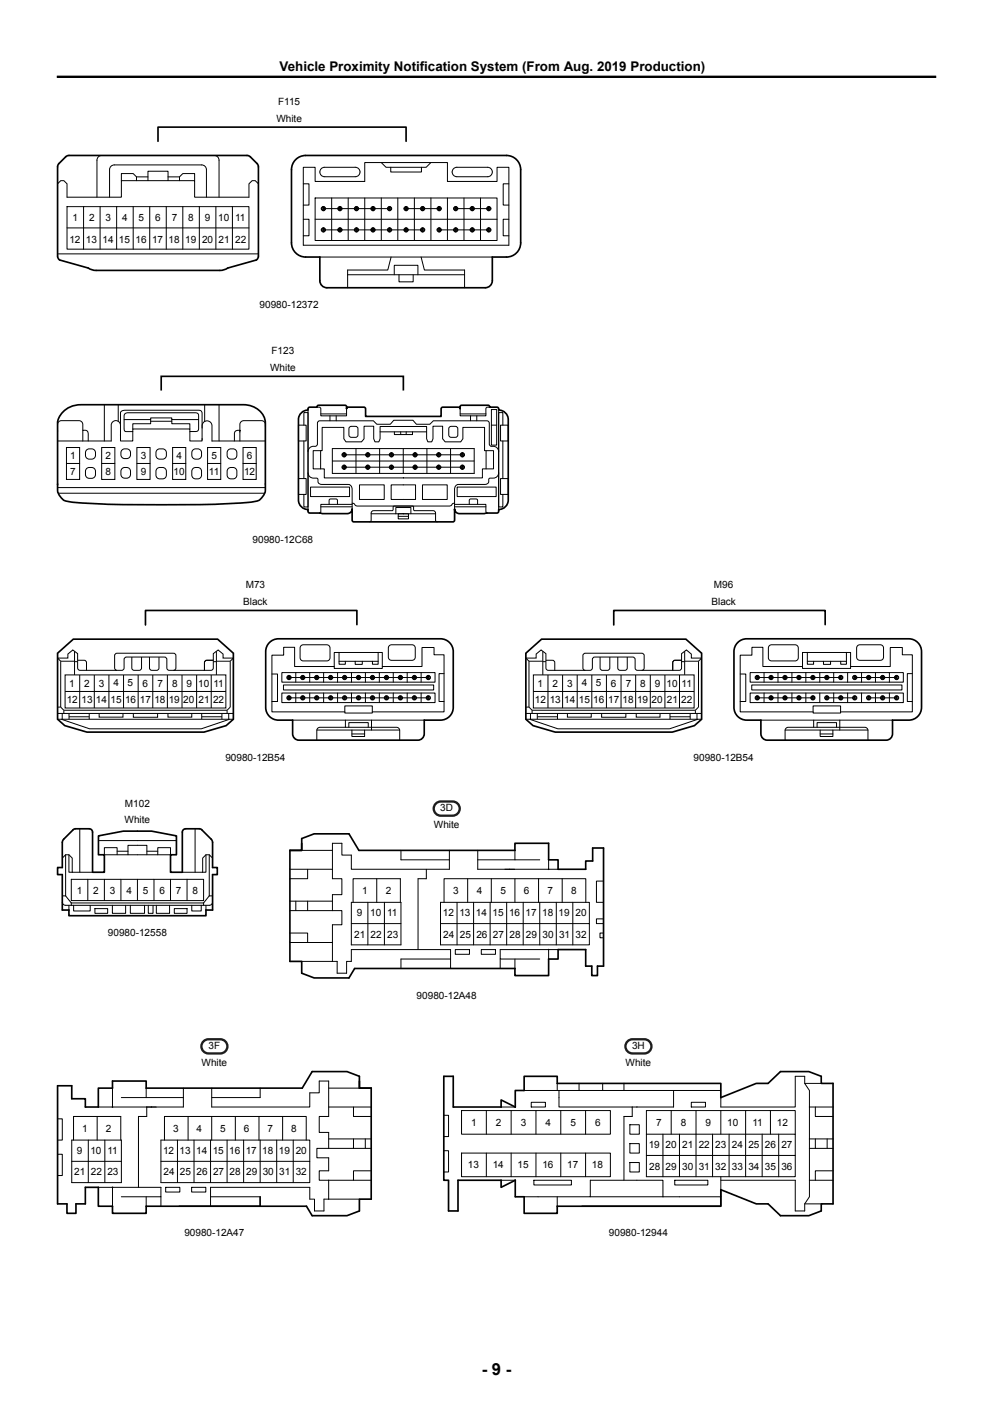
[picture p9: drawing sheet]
<svg xmlns="http://www.w3.org/2000/svg" width="210mm" height="297mm" viewBox="0 0 210 297" stroke-linecap="round" stroke-linejoin="round" font-family="sans-serif">
<g fill="none" stroke="#000" stroke-width=".21">
<path d="M12.2 38.9l.6-.7h.7l.7 .7v2.8h11.5v-3.5h15.5v3.5h11.5v-2.8l.6-.7h.7l.6 .7M21.5 32.9a1 1 0 0 0-1 1v7.8M28.9 38.2v-.8l-.7-.7h-2.5v1.5M28.9 37.4h2.4M31.3 38.2v-2h4.2v2M35.5 37.4h2.5M38 38.2v-.8l.7-.7h2.5v1.5M45.3 32.9a1 1 0 0 1 1 1v7.8M64.1 35.4h2.5v3h10.5v-4h17.5v4h10.5v-3h2.5v16.5h-43.5zM64.1 38.9h1.2v4.5h-1.2M67.9 35.7l.7-.3h6.5a1 1 0 0 1 1 1 1 1 0 0 1-1 1h-6.5a1 1 0 0 1-.9-.6 1 1 0 0 1 .2-1.1zM80.6 34.4l1 1h8.5l1-1"/>
<path d="M82.6 35.4v1h6.5v-1M95.9 35.7l.7-.3h6.5a1 1 0 0 1 1 1 1 1 0 0 1-1 1h-6.5a1 1 0 0 1-.9-.6 1 1 0 0 1 .2-1.1zM107.6 38.9h-1.2v4.5h1.2M12.2 53.7h42.4M14.2 43.7h38.5v9h-38.5zM14.2 48.2h38.5M17.7 43.7v9M21.2 43.7v9M23.2 41.7v-5.8a1 1 0 0 1 1-1h18.5a1 1 0 0 1 1 1v5.8M24.7 43.7v9M28.2 43.7v9M31.7 43.7v9"/>
<path d="M35.2 43.7v9M38.7 43.7v9M42.2 43.7v9M45.7 43.7v9M49.2 43.7v9M64.1 46.4h1.2v3.5h-1.2M66.6 41.9h38.5v9h-38.5zM66.6 46.4h38.5M67.6 54.4h36.5M68.3 44.4v-.6h.2v.6M68.3 48.9v-.6h.2v.6M68.4 44.1h14"/>
<path d="M68.4 48.6h21M70.1 41.9v9M71.8 44.4v-.6h.2v.6M71.8 48.9v-.6h.2v.6M73.5 58.1h24.7M73.6 41.9v9M75.3 44.4v-.6h.2v.6M75.3 48.9v-.6h.2v.6M77.1 41.9v9M78.8 44.4v-.6h.2v.6M78.8 48.9v-.6h.2v.6M80.6 41.9v9"/>
<path d="M82.3 44.4v-.6h.2v.6M82.3 48.9v-.6h.2v.6M82.7 54.4l-.7 2.7h-8.5v3.8M83.4 58.1v-2h5v2M84.1 41.9v9M84.4 58.1v1.5h3v-1.5M85.8 44.4v-.6h.2v.6M85.8 48.9v-.6h.2v.6M85.9 44.1h7M87.6 41.9v9M89.1 54.4l.7 2.7h8.4v3.8M89.3 44.4v-.6h.2v.6"/>
<path d="M89.3 48.9v-.6h.2v.6M91.1 41.9v9M92.8 44.4v-.6h.2v.6M92.8 48.9v-.6h.2v.6M92.9 48.6h10.5M94.6 41.9v9M96.3 44.4v-.6h.2v.6M96.3 48.9v-.6h.2v.6M96.4 44.1h7M98.1 41.9v9M99.8 44.4v-.6h.2v.6M99.8 48.9v-.6h.2v.6"/>
<path d="M100.3 48.6a.45 .45 0 0 1-.6 .4 .45 .45 0 0 1-.2-.7 .45 .45 0 0 1 .8 .1v.2M100.3 44.1a.45 .45 0 0 0-.6-.4 .45 .45 0 0 0-.2 .7 .45 .45 0 0 0 .8 0v-.3M101.6 41.9v9M103.3 44.4v-.6h.2v.6M103.3 48.9v-.6h.2v.6M107.6 46.4h-1.2v3.5h1.2M12.2 89.8a.8 .8 0 0 1 .8-.8h3.7a.8 .8 0 0 1 .8 .8v1.2M12.2 91.1v.2M14.1 94.7h2.7v6.7h-2.7zM14.1 98h2.7M17.5 93.3v-2.3h.1a.78 .78 0 0 1 1.1 .9v1.4M18.3 99.1a1.17 1.17 0 0 1 1.9 .6v.7a1.09 1.09 0 0 1-1.1 .8 1.09 1.09 0 0 1-1-.8v-.7z"/>
<path d="M21.5 94.7h2.8v6.7h-2.8zM21.5 98h2.8M22.1 85.6v7.7M25 85.6v3.5M25.5 92.1v-2.1a.98 .98 0 0 0-1-1 .98 .98 0 0 0-1 1v3.3h-11.3M25.5 89.8v-1.5a1.23 1.23 0 0 1 .2-1.3l.8-.2h15.1a.88 .88 0 0 1 1 .2 .88 .88 0 0 1 .1 .9v2.7M25.8 99.1a1.11 1.11 0 0 1 1.8 .6v.7a1.04 1.04 0 0 1-1 .8 1.04 1.04 0 0 1-1-.8v-.7zM26.2 88.8h5.7v-.4h4.4v.4h5.7M26.5 87.5l.6-.2h14.2a.59 .59 0 0 1 .7 .6v3.1a2.12 2.12 0 0 1-1.8 .3v-.6h-12.1v.6h-1a.64 .64 0 0 1-.8-.3l-.1-3zM28.1 91.3v2h-2.6v-1.4M29 94.7h2.7v6.7h-2.7zM29 98h2.7"/>
<path d="M31.9 88.8v.8h-3.8v1.1M31.9 89.1h4.4M33.2 99.1a1.23 1.23 0 0 1 2 .6v.8a1.14 1.14 0 0 1-1.1 .8 1.14 1.14 0 0 1-1.1-.8v-.8zM36.3 88.8v.8h3.9v1.1M36.5 94.7h2.8v6.7h-2.8zM36.5 98h2.8M40.2 91.3v2h2.5v-.5M40.8 99.1a1.13 1.13 0 0 1 1.8 .6v.8a1.05 1.05 0 0 1-1 .8 1.05 1.05 0 0 1-1-.8v-.8zM40.8 95.2a1.12 1.12 0 0 1 1.6 .1 1.12 1.12 0 0 1-.2 1.6 1.12 1.12 0 0 1-1.6-.3 1.64 1.64 0 0 1 .2-1.4zM42.7 93v-2.9a1.05 1.05 0 0 1 1.1-1.1 1.05 1.05 0 0 1 1 1.1v3.2M43.3 85.6v3.6M43.9 94.7h2.8v6.7h-2.8z"/>
<path d="M43.9 98h2.8M44.8 93.3h11.3M46.3 85.6v7.7M48.3 99.1a1.13 1.13 0 0 1 1.8 .6v.8a1.05 1.05 0 0 1-1 .8 1.05 1.05 0 0 1-1.1-.8v-.8zM48.3 95.2a1.12 1.12 0 0 1 1.6 .1 1.12 1.12 0 0 1-.2 1.6 1.12 1.12 0 0 1-1.6-.3 1.64 1.64 0 0 1 .2-1.4zM49.6 93.3v-1.1a.9 .9 0 0 1 .2-1 .9 .9 0 0 1 1-.2l-.1 2.3M51.4 94.7h2.8v6.7h-2.8zM51.4 98h2.8M56.1 90.1a.89 .89 0 0 0-.8-1.1h-3.8a.8 .8 0 0 0-.8 .8v1.6M63.1 89.9h1.6v3.4h-1.6zM64.3 89.9v-2.6h.8v19.9h-.8v-2.6M64.3 93.3v7.9"/>
<path d="M65.1 95.5a1.2 1.2 0 0 1 1.6-1.1l.4-.2v-.3v-4.4l.1-.2 .4-.3h11.4l.7 .7h2.8l.8-.8h4l.8 .8h2.8l.7-.7h11.4l.4 .3 .1 .2v4.4a.6 .6 0 0 0 .8 .5 1.14 1.14 0 0 1 1.2 1.1M65.1 86.5v21.7M67 86.1l.8 .2v1.7h5.5v-1.5M67.8 95.3v3.9M67.8 87.6h5.5M68.1 90.4h4.6v2.4l.5 .7h3.3l.5-.7v-2.6h2v2.6l.3 .7h.8l.3-.7v-2.6h9.8v2.6l.3 .7h.8l.3-.7v-2.6h2v2.6l.5 .7h3.3l.5-.7v-2.4h4.6v4.9h1.9v3.9h-2.4v1.9h-33.4v-1.9h-2.4v-3.9h1.9zM69.8 88v1M70.3 94.9h30v5.2h-30zM70.3 97.5h30M71.1 88v1M72.7 96.5v-.6h.2v.6M72.7 99.1v-.6h.2v.6"/>
<path d="M72.8 96.2h25M72.8 98.8h25M73.9 90.4l.4-.2h.9l.4 .2 .1 1.6-.2 .4-1.2 .1-.4-.2zM75.3 94.9v5.2M77.7 96.5v-.6h.2v.6M77.7 99.1v-.6h.2v.6M80.3 94.9v5.2M80.4 91.4h9.8M82.7 96.5v-.6h.2v.6M82.7 99.1v-.6h.2v.6M83.4 91.4v.5h3.8v-.5M84.7 91.4v.5"/>
<path d="M85.3 94.9v5.2M85.9 91.4v.5M87.7 96.5v-.6h.2v.6M87.7 99.1v-.6h.2v.6M90.3 94.9v5.2M92.7 96.5v-.6h.2v.6M92.7 99.1v-.6h.2v.6M95 90.4l.4-.2h.9l.4 .2 .1 1.6-.2 .4-1.2 .1-.4-.2zM95.3 94.9v5.2M97.3 87.6h5.5M97.7 96.5v-.6h.2v.6M97.7 99.1v-.6h.2v.6"/>
<path d="M99.5 88v1M100.8 88v1M102.8 95.3v3.9M103.6 86.1l-.8 .2v1.7h-5.5v-1.5M103.9 89.9h1.1M103.9 86.6h1.1v7.6h-1.1zM105.5 86.5v21.3M105.9 89.9h1.6v3.4h-1.6zM106.3 89.9v-2.6h-.8v19.9h.8v-2.6M106.3 93.3v7.9M12.2 103.1h43.9M12.4 104.3h43.6"/>
<path d="M63.1 101.2h1.6v3.4h-1.6zM65.1 100a1.32 1.32 0 0 0 1.8 1.1l.3 .2v.6a.76 .76 0 0 0 .9 .6h5.6a.94 .94 0 0 1 .8 1v4.2M65.7 103h8.2v2h-8.2zM67.8 107.2h6.7M69.6 106.7v-.8l.3-.3h1.3l.2 .3v.8M74.5 106.5l.4 .1 .3 .4 .5 .1h9.6h9.6l.5-.1 .3-.4 .4-.1M74.5 106.7h-6.7v1.5l-.1 .3M76 102.6h5.3v3.1h-5.3zM78.1 110.4l.4-.4v-1.5l.2-.4 4.2-.1 .2-.2v-.5l.2-.2h4l.2 .2v.5l.2 .2 4.2 .1 .2 .4v1.5l.4 .4M78.5 108.7h13.6M82.7 102.6h5.2v3.1h-5.2zM83.7 108.7v-1.3h3.2v1.3"/>
<path d="M84.2 109.2h2.2M84.2 108.7h2.2v1.1h-2.2zM89.3 102.6h5.3v3.1h-5.3zM96.1 106.7h6.7v1.5l.3 .3M96.1 107.2h6.7M96.7 103h8.2v2h-8.2zM99.2 106.7v-.8l.3-.3h1.4l.1 .3v.8M105.5 100a1.32 1.32 0 0 1-1.8 1.1l-.3 .2v.6a.76 .76 0 0 1-.9 .6h-5.6a.94 .94 0 0 0-.8 1v6.5M105.9 101.2h1.6v3.4h-1.6zM12.8 139.9l-.6-.7h2.2v-.8l1-.9 1 .8v3l.3 .4 .2 .1 9.1-.1 .2-.4 .1-2.1 .4-.2 8.3 .1 .3 .4 .1 2.1 .4 .2h8.8l.4-.2 .1-.3v-3l1-.8 1.1 .9v.8h2.2l-.7 .7M12.8 139.9h3M12.8 139.9v9.7"/>
<path d="M15.8 137.8v5M15.8 140h.6M16.4 139.7h1.4l.4 .2 .1 2M27.9 139v2.3l.2 .4 .3 .1h1l.5-.2v-2.6M31.6 139v2.3l.3 .4 .2 .1h1l.5-.2v-2.6M45.1 139.7h-1.4l-.4 .2-.1 2M45.1 140h.7M45.1 139.7h-1.4l-.4 .2-.1 1.9M45.8 139.9h2.9M45.8 137.8v5M48.7 139.9v9.7l-.7 .6M63.7 136.6l.4-.2h5a.67 .67 0 0 1 .7 .7v2a.67 .67 0 0 1-.7 .7h-5a.67 .67 0 0 1-.6-.7v-2z"/>
<path d="M70.7 138h10.2v3.4h-10.2zM71.7 138v2.5h1.3v-.6M71.7 139.9h8.3M75.1 139.9v.6h1.5v-.6M80 138v2.5h-1.2v-.6M82.3 136.6l.5-.2h4.3a.67 .67 0 0 1 .7 .7v1.9a.68 .68 0 0 1-.7 .7h-4.3a.67 .67 0 0 1-.7-.7v-1.9zM111.9 139.9l-.7-.7h2.2v-.8l1-.9 1.1 .8v3l.2 .4 .3 .1 9-.1 .3-.4v-2.1l.5-.2 8.3 .1 .2 .4 .1 2.1 .4 .2h8.8l.5-.2v-.3v-3l1.1-.8 1 .9v.8h2.2l-.7 .7M111.9 139.9h2.9M111.9 139.9v9.7M114.8 140h.7M114.8 137.8v5M115.5 139.7h1.3l.5 .2v2"/>
<path d="M126.9 139v2.3l.3 .4 .2 .1h1.1l.4-.2 .1-2.6M130.6 139v2.3l.3 .4 .2 .1h1.1l.4-.2 .1-2.6M144.1 139.7h-1.3l-.5 .2v2M144.1 140h.7M144.2 139.7h-1.4l-.5 .2v1.9M144.8 139.9h2.9M144.8 137.8v5M147.7 139.9v9.7l-.6 .6M162.7 136.6l.5-.2h4.9a.67 .67 0 0 1 .7 .7v2a.67 .67 0 0 1-.7 .7h-4.9a.67 .67 0 0 1-.7-.7v-2zM169.7 138h10.2v3.4h-10.2zM170.7 138v2.5h1.4v-.6M170.7 139.9h8.3"/>
<path d="M174.2 139.9v.6h1.4v-.6M179 138v2.5h-1.2v-.6M181.4 136.6l.4-.2h4.4a.67 .67 0 0 1 .7 .7v1.9a.68 .68 0 0 1-.7 .7h-4.4a.67 .67 0 0 1-.6-.7v-1.9zM12.2 150.9h37.2M12.2 152.1h37.2M12.2 149.6h.6M12.8 149.6l.7 .6M13 152.1l5.9 2.1h23.7l6-2.1M13.2 150.9v1.2M13.5 150.2h34.5M13.5 150.2v.7M13.8 142.8h34v7h-34z"/>
<path d="M13.8 146.3h34M14.6 150.9v1.2M14.6 151.6h4.3M16.9 142.8v7M18.9 150.9v1.2M19.9 142.8v7M21 150.9v.8h5v-.8M23 142.8v7M24.7 141.8l-.2-.1-.3-.4v-2.6l.1-.3 .4-.2 12.3 .1 .2 .4v2.6l-.1 .3-.4 .2M26.1 142.8v7M28.2 150.9v.8h5.1v-.8M29.2 142.8v7"/>
<path d="M32.3 142.8v7M35.4 142.8v7M35.5 150.9v.8h5.1v-.8M38.5 142.8v7M41.6 142.8v7M42.7 151.6h4.2M42.7 150.9v1.2M44.7 142.8v7M46.9 150.9v1.2M48 150.2v.7M48.4 150.9v1.2M57.5 142.6h1.2v5.8h-1.2"/>
<path d="M59.6 142.3h32.4v2h-32.4zM59.6 146.6h32.4v2h-32.4zM59.9 144.9h31.8v1.1h-31.8zM61 143.6v-.6h.2v.6M61 147.9v-.6h.2v.6M61.1 143.3h29.5M61.1 147.6h29.5M61.9 152.3h27.8M62.6 142.3v2M62.6 146.6v2M63.9 143.6v-.6h.2v.6M63.9 147.9v-.6h.2v.6"/>
<path d="M65.5 142.3v2M65.5 146.6v2M66.9 143.6v-.6h.2v.6M66.9 147.9v-.6h.2v.6M67 156.6v-2.1a.68 .68 0 0 1 .7-.6h16.2a.68 .68 0 0 1 .6 .6v2.1M67 154.4h17.5M68.4 142.3v2M68.4 146.6v2M69.8 143.6v-.6h.2v.6M69.8 147.9v-.6h.2v.6M70.7 141h-8.4v-4.1h-2.3v1.7h-2.5v12h15.4M71.4 142.3v2"/>
<path d="M71.4 146.6v2M72.8 143.6v-.6h.2v.6M72.8 147.9v-.6h.2v.6M72.9 149.3h5.8v1.5h-5.8zM73 152.3v1.5M73.8 153.8v-.9h4.1v.9M74.3 142.3v2M74.3 146.6v2M74.4 154.4v1.4h2.7v-1.4M74.4 155.3h2.7M75.7 143.6v-.6h.2v.6M75.7 147.9v-.6h.2v.6"/>
<path d="M77.3 142.3v2M77.3 146.6v2M78.6 152.3v2.1M78.7 143.6v-.6h.2v.6M78.7 147.9v-.6h.2v.6M80.2 142.3v2M80.2 146.6v2M80.9 141h8.3v-4h2.6v1.5h2.1v12.1h-15.2M81.6 143.6v-.6h.2v.6M81.6 147.9v-.6h.2v.6M83.2 142.3v2M83.2 146.6v2"/>
<path d="M84.6 143.6v-.6h.2v.6M84.6 147.9v-.6h.2v.6M86.1 142.3v2M86.1 146.6v2M87.5 143.6v-.6h.2v.6M87.5 147.9v-.6h.2v.6M89.1 142.3v2M89.1 146.6v2M90.5 143.6v-.6h.2v.6M90.5 147.9v-.6h.2v.6M93.9 142.5h-1.1v5.9h1.1M111.2 150.9h37.2"/>
<path d="M111.2 152.1h37.2M111.2 149.6h.7M111.9 149.6l.6 .6M112 152.1l6 2.1h23.6l6-2.1M112.2 150.9v1.2M112.5 150.2h34.6M112.5 150.2v.7M112.8 142.8h34v7h-34zM112.8 146.3h34M113.6 151.6h4.3M113.6 150.9v1.2M115.9 142.8v7"/>
<path d="M117.9 150.9v1.2M119 142.8v7M120 150.9v.8h5v-.8M122.1 142.8v7M123.8 141.8l-.3-.1-.2-.4v-2.6v-.3l.5-.2 12.2 .1 .2 .4v2.6v.3l-.5 .2M125.2 142.8v7M127.2 150.9v.8h5.2v-.8M128.2 142.8v7M131.3 142.8v7M134.4 142.8v7M134.6 150.9v.8h5v-.8M137.5 142.8v7"/>
<path d="M140.6 142.8v7M141.7 151.6h4.3M141.7 150.9v1.2M143.7 142.8v7M146 150.9v1.2M147.1 150.2v.7M147.4 150.9v1.2M156.5 142.6h1.2v5.8h-1.2M158.6 142.3h32.4v2h-32.4zM158.6 146.6h32.4v2h-32.4zM159 144.9h31.7v1.1h-31.7zM160 143.6v-.6h.3v.6"/>
<path d="M160 147.9v-.6h.3v.6M160.1 143.3h17.7M160.1 147.6h11.8M160.9 152.3h27.9M161.6 142.3v2M161.6 146.6v2M162.9 143.6v-.6h.3v.6M162.9 147.9v-.6h.3v.6M164.5 142.3v2M164.5 146.6v2M165.9 143.6v-.6h.2v.6M165.9 147.9v-.6h.2v.6"/>
<path d="M166 156.6v-2.1a.68 .68 0 0 1 .7-.6h16.2a.68 .68 0 0 1 .7 .6v2.1M166 154.4h17.6M167.5 142.3v2M167.5 146.6v2M168.8 143.6v-.6h.3v.6M168.8 147.9v-.6h.3v.6M169.7 141h-8.4v-4.1h-2.3v1.7h-2.5v12h15.5M170.4 142.3v2M170.4 146.6v2M171.8 143.6v-.6h.2v.6M171.8 147.9v-.6h.2v.6M172 149.3h5.8v1.5h-5.8z"/>
<path d="M172.1 152.3v1.5M172.8 153.8v-.9h4.1v.9M173.4 142.3v2M173.4 146.6v2M173.5 154.4v1.4h2.6v-1.4M173.5 155.3h2.6M174.7 143.6v-.6h.3v.6M174.7 147.9v-.6h.3v.6M174.9 147.6h5.9M176.3 142.3v2M176.3 146.6v2M177.6 152.3v2.1"/>
<path d="M177.7 143.6v-.6h.2v.6M177.7 147.9v-.6h.2v.6M179.3 142.3v2M179.3 146.6v2M179.9 141h8.4v-4h2.5v1.5h2.1v12.1h-15.1M180.6 143.6v-.6h.3v.6M180.6 147.9v-.6h.3v.6M180.8 143.3h8.8M182.2 142.3v2M182.2 146.6v2M183.6 143.6v-.6h.2v.6M183.6 147.9v-.6h.2v.6"/>
<path d="M183.7 147.6h5.9M185.1 142.3v2M185.1 146.6v2M186.5 143.6v-.6h.3v.6M186.5 147.9v-.6h.3v.6M188.1 142.3v2M188.1 146.6v2M189.5 143.6v-.6h.2v.6M189.5 147.9v-.6h.2v.6M192.9 142.5h-1v5.9h1M16.9 175.3v9.2M20.8 177.8h16.5"/>
<path d="M41.3 175.3v9.2M63.8 179.9h6.5M84.8 179.9v2h10.2M95 179.9v4h-20.7v-3h-2v-2.5h-2v7.5h2v3.4h-2v3.3M101 179.9v4h17M108.9 179.9v2M13.2 190.8a.7 .7 0 0 0 .7 .7h30.4a.7 .7 0 0 0 .7-.7M13.2 181.5l.7-.7h.7l.7 .7v3M13.2 189.5h.7M13.9 180.8v8.7M13.9 189.5l1.2 1.5M14.6 180.8v3.7h.7"/>
<path d="M14.6 191.5v1M15.1 186h28v4.5h-28zM15.1 191h28M15.1 191v.5M15.3 184.5h4.3M15.6 191.5v1.2h3.5v-1.2M18.6 186v4.5M20.1 192.2h2.7v1h-2.7zM22.1 186v4.5M23.8 191.5v1.7h2.8v-1.7M24.8 180.8v-1.5h-2.7v1.5h14v-1.5h-2.7v1.5M24.8 180.1h2.3"/>
<path d="M25.6 186v4.5M27.1 180.8v-2h4v2M27.6 191.5v1.7h3v-1.7M29.1 186v4.5M31.1 180.1h2.3M31.4 191.5v1.7h1v-1.7M32.6 186v4.5M33.1 191.5v1.7h2.8v-1.7M36.1 186v4.5M36.9 192.2h2.7v1h-2.7zM38.6 184.5h4.3M39.6 186v4.5"/>
<path d="M40.6 191.5v1.2h2v-1.2M43.1 191v.5M43.6 180.8v3.7h-.7M43.6 191.5v1M44.3 189.5h.7M44.3 180.8v8.7M44.3 189.5l-1.2 1.5M45 181.5l-.7-.7h-.7l-.7 .7v3M61.3 197.4h3.8v2M61.3 183.9h9M61.3 199.4h9M61.3 190.6h9"/>
<path d="M61.3 192.6h9M62.6 190.6v2M65.1 183.9v2h-3.8M65.1 190.6v2M70.3 192.6h2v3h-2v7.8M74.3 190.9h10.5v9h-10.5zM74.3 195.4h10.5M74.7 190.9v-5h10v5M77.8 190.9v9M79.7 185.9v5M81.3 190.9v9M90.2 183.9v2h-1.8v15"/>
<path d="M93.2 195.4h31.4v4.5h-31.4v-9h31.4v4.5M93.9 190.9v-5h30v5M96.7 190.9v9M98.9 185.9v5M100.2 190.9v9M101 181.9h13.1M103.7 190.9v9M103.9 185.9v5M107.1 190.9v9M107.8 183.9h.1M108.9 185.9v5M110.6 190.9v9"/>
<path d="M113.9 185.9v5M114.1 190.9v9M116 181.9v2M117.6 190.9v9M118.9 185.9v5M121.1 190.9v9M127.6 186.4h-1.5v4.5h1.5M127.6 194.4h-1.5v1h1.5M127.6 197.4h-.7v1h.7M63.8 203.4h7.5v2.5h2v-2.5h1v-2.5h21v4M95.3 202.9h-10.5v2M96.3 200.9h3v1h-3z"/>
<path d="M101.8 200.9h3v1h-3zM105.8 202.9v2M108.9 202.9v2M116 200.9v2M118 200.9h-12.2v2h8.3M12.2 236.7h1v4.5h-1M20.5 236.2v5M23.8 230.2v4M25.7 232.2h13.1M30.9 230.2v2M31 234.2v2h-1.7v15M32 234.2h.1"/>
<path d="M38.8 230.2v4h-18M39.8 236.2v5M44.8 230.2v4h20.7v-3h2v-2.5h2v7.5h-2v3.3h2v3.4M44.8 236.2v5M49.8 236.2v5M54.8 236.2v5M55 230.2v2h-10.2M59.8 236.2v5M69.5 234.2h9M69.5 230.2h6.5M74.8 234.2v2h3.7M93.9 235.9h1v4.5h-1"/>
<path d="M97.6 234.9h31.5v5h-31.5zM102.9 234.9v5M106 234.2h3M108.1 234.9v5M110.8 230.7h11.7M112.3 233.2h3v1h-3zM113.3 234.9v5M117.8 229.2v1.5M118.2 230.7v3.5h15.5M118.6 234.9v5M122.5 230.7h19.9v3.5h-8.7M122.5 229.2v1.5"/>
<path d="M123.8 234.9v5M127.5 229.2v1.5M132 229.2v1.5M133.2 237.9h2v2h-2zM133.7 234.2v2h-1.7v13.5M134.7 234.2h.1M136.7 239.9h31.5v4.5M136.7 239.9v9h31.5v-4.5h-31.5M136.7 239.9v-5h31.5v5M140.2 239.9v9M141.9 234.9v5M142.4 230.7h10"/>
<path d="M143.7 239.9v9M146.2 233.2h3v1h-3zM147.2 234.9v14M150.7 239.9v9M152.4 232.2v2h15.8v-6.5h2v1.5l1 1.5v3.5M152.4 234.9v5M154.2 239.9v9M157.7 234.9v14M161.2 239.9v9M162.9 234.9v5M164.7 239.9v9M170.2 229.2h3.5"/>
<path d="M171.2 234.2h5M171.2 234.2v15.5M172.4 234.2v2h3.8M12.2 244.2h1v4.5h-1M15.2 241.2h10.5v9h-10.5zM15.2 245.7h10.5M15.5 241.2v-5h10v5M18.7 241.2v9M20.8 251.2h13.2v2h-8.3M22.2 241.2v9M23.8 251.2v4M30.9 253.2v2"/>
<path d="M34 245.7h31.5v4.5h-31.5v-9h31.5v4.5M34 253.2v2M34.8 241.2v-5h30v5M35 251.2h3v1h-3zM37.5 241.2v9M40.5 251.2h3v1h-3zM41 241.2v9M44.5 241.2v9M44.5 253.2h10.5M48 241.2v9M51.5 241.2v9M55 253.2v2h-17.1"/>
<path d="M55 241.2v9M55 253.2v2M58.5 241.2v9M62 241.2v9M69.5 242.9h-2.5v2h2.5v2.8h-2v2h2M69.5 249.7h9M69.5 240.9h9M69.5 242.9h9M69.5 249.7v4M74.8 240.9v2M76 253.7h-7.5v2.5h-2v-2.5h-1v-2.5h-21v4M77.3 240.9v2"/>
<path d="M78.5 247.7h-3.7v2M93.9 243.4h1v4.5h-1M97.6 243.9h31.5v5h-31.5zM102.9 243.9v5M106 249.7h3M108.1 243.9v5M110.8 253.2h14v-3.5h15.4v3.5M112.9 249.7h7.9v1h-7.9zM113.3 243.9v5M117.8 253.2v2M118.6 243.9v5M123.8 243.9v5"/>
<path d="M124.8 253.2h27.6M133.2 241.9h2v2h-2zM133.2 245.9h2v2h-2zM142.7 249.7h7v1h-7zM152.4 248.9v6.3h-29.3M170.2 254.7h3.5M171.2 249.7v3.5l-1 1.5v1.5h-2v-6.5h-15.8M171.2 249.7h5M171.2 240.9h5M171.2 242.9h5M172.4 240.9v2M174.9 240.9v2"/>
<path d="M176.2 247.7h-3.8v2"/>
<circle cx="68.4" cy="48.6" r=".45"/>
<circle cx="68.4" cy="48.6" r=".34"/>
<circle cx="68.4" cy="44.1" r=".45"/>
<circle cx="68.4" cy="44.1" r=".34"/>
<circle cx="71.9" cy="48.6" r=".45"/>
<circle cx="71.9" cy="48.6" r=".34"/>
<circle cx="71.9" cy="44.1" r=".45"/>
<circle cx="71.9" cy="44.1" r=".34"/>
<circle cx="75.4" cy="48.6" r=".45"/>
<circle cx="75.4" cy="48.6" r=".34"/>
<circle cx="75.4" cy="44.1" r=".45"/>
<circle cx="75.4" cy="44.1" r=".34"/>
<circle cx="78.9" cy="48.6" r=".45"/>
<circle cx="78.9" cy="48.6" r=".34"/>
<circle cx="78.9" cy="44.1" r=".45"/>
<circle cx="78.9" cy="44.1" r=".34"/>
<circle cx="82.4" cy="48.6" r=".45"/>
<circle cx="82.4" cy="48.6" r=".34"/>
<circle cx="82.4" cy="44.1" r=".45"/>
<circle cx="82.4" cy="44.1" r=".34"/>
<circle cx="85.9" cy="48.6" r=".45"/>
<circle cx="85.9" cy="48.6" r=".34"/>
<circle cx="85.9" cy="44.1" r=".45"/>
<circle cx="85.9" cy="44.1" r=".34"/>
<circle cx="89.4" cy="48.6" r=".45"/>
<circle cx="89.4" cy="48.6" r=".34"/>
<circle cx="89.4" cy="44.1" r=".45"/>
<circle cx="89.4" cy="44.1" r=".34"/>
<circle cx="92.9" cy="48.6" r=".45"/>
<circle cx="92.9" cy="48.6" r=".34"/>
<circle cx="92.9" cy="44.1" r=".45"/>
<circle cx="92.9" cy="44.1" r=".34"/>
<circle cx="96.4" cy="48.6" r=".45"/>
<circle cx="96.4" cy="48.6" r=".34"/>
<circle cx="96.4" cy="44.1" r=".45"/>
<circle cx="96.4" cy="44.1" r=".34"/>
<circle cx="99.9" cy="48.6" r=".34"/>
<circle cx="99.9" cy="44.1" r=".34"/>
<circle cx="103.4" cy="48.6" r=".45"/>
<circle cx="103.4" cy="48.6" r=".34"/>
<circle cx="103.4" cy="44.1" r=".45"/>
<circle cx="103.4" cy="44.1" r=".34"/>
<circle cx="19.1" cy="96" r="1.15"/>
<circle cx="26.5" cy="96" r="1.08"/>
<circle cx="34" cy="96" r="1.18"/>
<circle cx="72.8" cy="96.2" r=".45"/>
<circle cx="72.8" cy="98.8" r=".45"/>
<circle cx="72.8" cy="96.2" r=".34"/>
<circle cx="72.8" cy="98.8" r=".34"/>
<circle cx="77.8" cy="98.8" r=".45"/>
<circle cx="77.8" cy="96.2" r=".45"/>
<circle cx="77.8" cy="96.2" r=".34"/>
<circle cx="77.8" cy="98.8" r=".34"/>
<circle cx="82.8" cy="98.8" r=".45"/>
<circle cx="82.8" cy="96.2" r=".45"/>
<circle cx="82.8" cy="96.2" r=".34"/>
<circle cx="82.8" cy="98.8" r=".34"/>
<circle cx="87.8" cy="98.8" r=".45"/>
<circle cx="87.8" cy="96.2" r=".45"/>
<circle cx="87.8" cy="96.2" r=".34"/>
<circle cx="87.8" cy="98.8" r=".34"/>
<circle cx="92.8" cy="98.8" r=".45"/>
<circle cx="92.8" cy="96.2" r=".45"/>
<circle cx="92.8" cy="96.2" r=".34"/>
<circle cx="92.8" cy="98.8" r=".34"/>
<circle cx="97.8" cy="96.2" r=".45"/>
<circle cx="97.8" cy="98.8" r=".45"/>
<circle cx="97.8" cy="96.2" r=".34"/>
<circle cx="97.8" cy="98.8" r=".34"/>
<circle cx="61.1" cy="147.6" r=".45"/>
<circle cx="61.1" cy="143.3" r=".45"/>
<circle cx="61.1" cy="147.6" r=".35"/>
<circle cx="61.1" cy="143.3" r=".35"/>
<circle cx="64" cy="147.6" r=".45"/>
<circle cx="64" cy="143.3" r=".45"/>
<circle cx="64" cy="147.6" r=".35"/>
<circle cx="64" cy="143.3" r=".35"/>
<circle cx="67" cy="147.6" r=".45"/>
<circle cx="67" cy="143.3" r=".45"/>
<circle cx="67" cy="143.3" r=".35"/>
<circle cx="67" cy="147.6" r=".35"/>
<circle cx="69.9" cy="147.6" r=".45"/>
<circle cx="69.9" cy="143.3" r=".45"/>
<circle cx="69.9" cy="147.6" r=".35"/>
<circle cx="69.9" cy="143.3" r=".35"/>
<circle cx="72.9" cy="147.6" r=".45"/>
<circle cx="72.9" cy="143.3" r=".45"/>
<circle cx="72.9" cy="147.6" r=".35"/>
<circle cx="72.9" cy="143.3" r=".35"/>
<circle cx="75.8" cy="147.6" r=".45"/>
<circle cx="75.8" cy="143.3" r=".45"/>
<circle cx="75.8" cy="143.3" r=".35"/>
<circle cx="75.8" cy="147.6" r=".35"/>
<circle cx="78.8" cy="147.6" r=".45"/>
<circle cx="78.8" cy="143.3" r=".45"/>
<circle cx="78.8" cy="147.6" r=".35"/>
<circle cx="78.8" cy="143.3" r=".35"/>
<circle cx="81.7" cy="143.3" r=".35"/>
<circle cx="81.7" cy="147.6" r=".35"/>
<circle cx="81.7" cy="147.6" r=".45"/>
<circle cx="81.7" cy="143.3" r=".45"/>
<circle cx="84.7" cy="147.6" r=".45"/>
<circle cx="84.7" cy="143.3" r=".45"/>
<circle cx="84.7" cy="143.3" r=".35"/>
<circle cx="84.7" cy="147.6" r=".35"/>
<circle cx="87.6" cy="147.6" r=".45"/>
<circle cx="87.6" cy="143.3" r=".45"/>
<circle cx="87.6" cy="143.3" r=".35"/>
<circle cx="87.6" cy="147.6" r=".35"/>
<circle cx="90.6" cy="143.3" r=".35"/>
<circle cx="90.6" cy="147.6" r=".35"/>
<circle cx="90.6" cy="147.6" r=".45"/>
<circle cx="90.6" cy="143.3" r=".45"/>
<circle cx="160.1" cy="147.6" r=".45"/>
<circle cx="160.1" cy="143.3" r=".45"/>
<circle cx="160.1" cy="147.6" r=".35"/>
<circle cx="160.1" cy="143.3" r=".35"/>
<circle cx="163.1" cy="147.6" r=".45"/>
<circle cx="163.1" cy="143.3" r=".45"/>
<circle cx="163.1" cy="143.3" r=".35"/>
<circle cx="163.1" cy="147.6" r=".35"/>
<circle cx="166" cy="147.6" r=".45"/>
<circle cx="166" cy="143.3" r=".45"/>
<circle cx="166" cy="147.6" r=".35"/>
<circle cx="166" cy="143.3" r=".35"/>
<circle cx="169" cy="147.6" r=".45"/>
<circle cx="169" cy="143.3" r=".45"/>
<circle cx="169" cy="143.3" r=".35"/>
<circle cx="169" cy="147.6" r=".35"/>
<circle cx="171.9" cy="147.6" r=".45"/>
<circle cx="171.9" cy="143.3" r=".45"/>
<circle cx="171.9" cy="147.6" r=".35"/>
<circle cx="171.9" cy="143.3" r=".35"/>
<circle cx="174.9" cy="147.6" r=".45"/>
<circle cx="174.9" cy="143.3" r=".45"/>
<circle cx="174.9" cy="147.6" r=".35"/>
<circle cx="174.9" cy="143.3" r=".35"/>
<circle cx="177.8" cy="147.6" r=".45"/>
<circle cx="177.8" cy="143.3" r=".45"/>
<circle cx="177.8" cy="143.3" r=".35"/>
<circle cx="177.8" cy="147.6" r=".35"/>
<circle cx="180.8" cy="147.6" r=".35"/>
<circle cx="180.8" cy="143.3" r=".35"/>
<circle cx="180.8" cy="147.6" r=".45"/>
<circle cx="180.8" cy="143.3" r=".45"/>
<circle cx="183.7" cy="147.6" r=".45"/>
<circle cx="183.7" cy="143.3" r=".45"/>
<circle cx="183.7" cy="143.3" r=".35"/>
<circle cx="183.7" cy="147.6" r=".35"/>
<circle cx="186.7" cy="147.6" r=".45"/>
<circle cx="186.7" cy="143.3" r=".45"/>
<circle cx="186.7" cy="143.3" r=".35"/>
<circle cx="186.7" cy="147.6" r=".35"/>
<circle cx="189.6" cy="143.3" r=".35"/>
<circle cx="189.6" cy="147.6" r=".35"/>
<circle cx="189.6" cy="147.6" r=".45"/>
<circle cx="189.6" cy="143.3" r=".45"/>
</g>
<g fill="none" stroke="#000" stroke-width=".35">
<path d="M13.9 33.2l.7-.3h37.6l.5 .1 1.7 1.6 .2 .7v18.9l-.1 .4-.3 .4-6 1.7-1 .4-.7 .1h-26.5l-7.4-2.2-.3-.4-.1-.4v-18.9l.3-.7zM33.4 29.9v-3h52.5v3M62.3 34a2.99 2.99 0 0 1 2.3-1.1h42.5a3 3 0 0 1 3 3v15.5a3 3 0 0 1-3 3h-3v5a1.5 1.5 0 0 1-1.5 1.5h-33.5a1.5 1.5 0 0 1-1.5-1.5v-5h-3a3 3 0 0 1-3-3v-15.5l.1-.7zM34.1 82.6v-3h51.2v3M63.7 87.3l.9-.5 .5-.1 .2-.5 1.8-.1v-.2l.2-.2h5.7l.2 .2 .1 .6 .3-.4h3.4l.3 .4v1.6h16v-1.6l.2-.3 3.5-.1 .3 .4 .1-.6 .2-.2h5.7l.2 .2v.2l1.8 .1 .2 .5a2.02 2.02 0 0 1 2 2v17.1a2.02 2.02 0 0 1-2 2l-.1 .6-.3 .1-7.9 .2a1.03 1.03 0 0 1-1.1-1v2.3l-.3 .4h-21l-.3-.4v-2.3a1.02 1.02 0 0 1-1.1 1l-7.9-.2-.3-.1-.1-.6a2.02 2.02 0 0 1-2-2v-17.1l.1-.5zM12.2 102.4a3.1 3.1 0 0 0 3.2 3.8l7.7 .5 6.8 .1 14.2-.1 6.2-.3a11.4 11.4 0 0 0 4.7-.7 3.4 3.4 0 0 0 1.1-3.3v-11.6a4.4 4.4 0 0 0-4.6-5.2h-32.3a9.7 9.7 0 0 0-4.9 .8 4.3 4.3 0 0 0-2.1 4.7v11.4M12.2 138.2l3.3-3h30.5l3.4 3v13.9l-1.6 1.4-4.7 1.4h-24.7l-4.7-1.4-1.5-1.4zM57.2 135.7l1.1-.5 .6-.1h34.3a2.7 2.7 0 0 1 2.7 2.7v11.8a2.7 2.7 0 0 1-2.7 2.7h-3.5v2.9a1.35 1.35 0 0 1-1.3 1.4h-25.2a1.35 1.35 0 0 1-1.3-1.4v-2.9h-3a2.7 2.7 0 0 1-2.7-2.7v-11.8a2.7 2.7 0 0 1 1-2.1zM75.5 132.1v-3h-44.7v3.1M111.2 138.2l3.3-3h30.6l3.3 3v13.9l-1.5 1.4-4.7 1.4h-24.8l-4.7-1.4-1.5-1.4zM156.2 135.7l1.1-.5 .6-.1h34.3a2.7 2.7 0 0 1 2.7 2.7v11.8a2.7 2.7 0 0 1-2.7 2.7h-3.4v2.9a1.35 1.35 0 0 1-1.4 1.4h-25.1a1.35 1.35 0 0 1-1.4-1.4v-2.9h-3a2.7 2.7 0 0 1-2.7-2.7v-11.8a2.7 2.7 0 0 1 1-2.1zM174.5 132.1v-3h-44.7v3.1"/>
<path d="M15.5 175.5l.5-.2h2.9a.7 .7 0 0 1 .7 .7v8.5h2.5v-3.7h-1.3v-4l5.3-1h6l5.2 1v4h-1.2v3.7h2.5v-8.5a.7 .7 0 0 1 .7-.7l3.2 .1 2.2 2.1 .2 .5 .1 5.5h1v1.5h-1v7.5h-1.4v1.2h-29v-1.2h-1.4v-7.5h-1v-1.5h1v-5.5l.3-.5zM63.8 177.4l2.6-1h7.4l2.1 3.5h33v-1.5h7.1v3.5h2v2h5.9v-1.8h1.4v-2.7h2.3v25h-1.3v2h-1.2v-2h-1.2v-3.5h-5.9v2h-2v3.5h-7.1v-1.5h-33.9l-1.2 2h-7.4l-2.6-1v-2.5h-2.5v-23.5h2.5zM63.8 178.4v1.5h-2.5M116 183.9h.1M116 200.9h.1M12.2 229.7h3v2.7h2.8v1.8h2.8v-4h3v-1.5h7.1v1.5h33l2.1-3.5h7.4l2.6 1v2.5h2.5v23.5h-2.5v2.5l-2.6 1h-7.4l-1.2-2h-33.9v1.5h-7.1v-1.5h-3v-4h-2.8v3.5h-1.9v2h-1.9v-2h-2zM23.8 234.2h.1M76 228.7v1.5h2.5M109 234.2h.1M109 234.2v-3.5h1.8v-3h7v1.5h34.6v3l7.5-3h2.5l2.7-2.5h6l2.6 1v1.5h2.5v25.5h-2.5v1.5l-2.6 1h-6l-2.7-2.5h-2.5l-7.5-3v3.5h-34.6v1.5h-7v-3.5h-1.8v-3.5M109 234.2l-3-1.5v1.5h-10.1v-6.5h-2v22h1v6.5h2v-6.5h9.1v1.5l3-1.5M23.8 251.2h.1"/>
<path d="M109 249.7h.1"/>
</g>
<path d="M92 170.2l.7-.6h3a1.5 1.5 0 0 1 1.5 1.5 1.5 1.5 0 0 1-1.5 1.5h-2.5a1.5 1.5 0 0 1-1.3-.9 1.5 1.5 0 0 1 .1-1.5zM42.9 220.5l.7-.6 3-.1a1.5 1.5 0 0 1 1.5 1.5 1.5 1.5 0 0 1-1.5 1.5h-2.5a1.5 1.5 0 0 1-1.3-.8 1.5 1.5 0 0 1 .1-1.5zM132.6 220.5l.7-.6 3-.1a1.5 1.5 0 0 1 1.5 1.5 1.5 1.5 0 0 1-1.5 1.5h-2.5a1.5 1.5 0 0 1-1.4-.8 1.5 1.5 0 0 1 .2-1.5z" fill="none" stroke="#1b1c20" stroke-width=".49"/>
<path d="M12 16.3h186" fill="none" stroke="#000" stroke-width=".5"/>
<text font-size="3.5" x="101.9" y="290.9">- 9 -</text>
<text font-size="2.8" x="59.1" y="15.1">Vehicle Proximity Notification System (From Aug. 2019 Production)</text>
<g font-size="2.1">
<text x="58.8" y="22.2">F115</text>
<text x="58.4" y="25.7">White</text>
<text x="15.3" y="46.8">1</text>
<text x="18.8" y="46.8">2</text>
<text x="22.3" y="46.8">3</text>
<text x="25.8" y="46.8">4</text>
<text x="29.3" y="46.8">5</text>
<text x="32.8" y="46.8">6</text>
<text x="36.3" y="46.8">7</text>
<text x="39.8" y="46.8">8</text>
<text x="43.3" y="46.8">9</text>
<text x="46.2" y="46.8">10</text>
<text x="49.7" y="46.8">11</text>
<text x="14.7" y="51.3">12</text>
<text x="18.2" y="51.3">13</text>
<text x="21.7" y="51.3">14</text>
<text x="25.2" y="51.3">15</text>
<text x="28.7" y="51.3">16</text>
<text x="32.2" y="51.3">17</text>
<text x="35.7" y="51.3">18</text>
<text x="39.2" y="51.3">19</text>
<text x="42.7" y="51.3">20</text>
<text x="46.2" y="51.3">21</text>
<text x="49.7" y="51.3">22</text>
<text x="54.9" y="65.2">90980-12372</text>
<text x="57.4" y="74.9">F123</text>
<text x="57.1" y="78.5">White</text>
<text x="14.9" y="97.1">1</text>
<text x="14.9" y="100.4">7</text>
<text x="22.3" y="97.1">2</text>
<text x="22.3" y="100.4">8</text>
<text x="29.8" y="97.1">3</text>
<text x="29.8" y="100.4">9</text>
<text x="36.7" y="100.4">10</text>
<text x="37.3" y="97.1">4</text>
<text x="44.2" y="100.4">11</text>
<text x="44.7" y="97.1">5</text>
<text x="51.6" y="100.4">12</text>
<text x="52.2" y="97.1">6</text>
<text x="53.4" y="114.8">90980-12C68</text>
<text x="52" y="124.4">M73</text>
<text x="151" y="124.4">M96</text>
<text x="51.4" y="128">Black</text>
<text x="150.5" y="128">Black</text>
<text x="14.1" y="148.7">12</text>
<text x="14.6" y="145.3">1</text>
<text x="17.2" y="148.7">13</text>
<text x="17.8" y="145.3">2</text>
<text x="20.3" y="148.8">14</text>
<text x="20.9" y="145.3">3</text>
<text x="23.4" y="148.8">15</text>
<text x="24" y="145.2">4</text>
<text x="26.4" y="148.8">16</text>
<text x="27" y="145.2">5</text>
<text x="29.6" y="148.7">17</text>
<text x="30.1" y="145.2">6</text>
<text x="32.6" y="148.7">18</text>
<text x="33.3" y="145.3">7</text>
<text x="35.7" y="148.7">19</text>
<text x="36.4" y="145.3">8</text>
<text x="38.7" y="148.8">20</text>
<text x="39.4" y="145.2">9</text>
<text x="41.9" y="145.3">10</text>
<text x="42" y="148.8">21</text>
<text x="45.1" y="148.7">22</text>
<text x="45.1" y="145.3">11</text>
<text x="113.1" y="148.7">12</text>
<text x="113.7" y="145.3">1</text>
<text x="116.3" y="148.7">13</text>
<text x="116.8" y="145.3">2</text>
<text x="119.3" y="148.8">14</text>
<text x="119.9" y="145.3">3</text>
<text x="122.4" y="148.8">15</text>
<text x="123" y="145.2">4</text>
<text x="125.5" y="148.8">16</text>
<text x="126" y="145.2">5</text>
<text x="128.6" y="148.7">17</text>
<text x="129.2" y="145.2">6</text>
<text x="131.7" y="148.7">18</text>
<text x="132.3" y="145.3">7</text>
<text x="134.7" y="148.7">19</text>
<text x="135.4" y="145.3">8</text>
<text x="137.8" y="148.8">20</text>
<text x="138.5" y="145.2">9</text>
<text x="141" y="145.3">10</text>
<text x="141" y="148.8">21</text>
<text x="144.1" y="148.7">22</text>
<text x="144.2" y="145.3">11</text>
<text x="47.7" y="161">90980-12B54</text>
<text x="146.7" y="161">90980-12B54</text>
<text x="26.4" y="170.6">M102</text>
<text x="93.1" y="171.6">3D</text>
<text x="26.4" y="174.2">White</text>
<text x="91.8" y="175.2">White</text>
<text x="16.2" y="189.1">1</text>
<text x="19.7" y="189.1">2</text>
<text x="23.2" y="189.1">3</text>
<text x="26.7" y="189.1">4</text>
<text x="30.2" y="189.1">5</text>
<text x="33.7" y="189.1">6</text>
<text x="37.2" y="189.1">7</text>
<text x="40.7" y="189.1">8</text>
<text x="76.6" y="189.1">1</text>
<text x="81.6" y="189.1">2</text>
<text x="95.8" y="189.1">3</text>
<text x="100.8" y="189.1">4</text>
<text x="105.8" y="189.1">5</text>
<text x="110.8" y="189.1">6</text>
<text x="115.8" y="189.1">7</text>
<text x="120.8" y="189.1">8</text>
<text x="75.5" y="193.8">9</text>
<text x="78.3" y="193.8">10</text>
<text x="81.9" y="193.8">11</text>
<text x="93.7" y="193.8">12</text>
<text x="97.2" y="193.8">13</text>
<text x="100.7" y="193.8">14</text>
<text x="104.2" y="193.8">15</text>
<text x="107.7" y="193.8">16</text>
<text x="111.1" y="193.8">17</text>
<text x="114.6" y="193.8">18</text>
<text x="118.1" y="193.8">19</text>
<text x="121.7" y="193.8">20</text>
<text x="22.8" y="198.1">90980-12558</text>
<text x="74.9" y="198.3">21</text>
<text x="78.4" y="198.3">22</text>
<text x="81.9" y="198.3">23</text>
<text x="93.7" y="198.3">24</text>
<text x="97.2" y="198.3">25</text>
<text x="100.7" y="198.3">26</text>
<text x="104.2" y="198.3">27</text>
<text x="107.7" y="198.3">28</text>
<text x="111.2" y="198.3">29</text>
<text x="114.7" y="198.3">30</text>
<text x="118.2" y="198.3">31</text>
<text x="121.7" y="198.3">32</text>
<text x="88.1" y="211.2">90980-12A48</text>
<text x="44.1" y="221.9">3F</text>
<text x="133.7" y="221.9">3H</text>
<text x="42.6" y="225.5">White</text>
<text x="132.3" y="225.5">White</text>
<text x="17.4" y="239.4">1</text>
<text x="22.4" y="239.4">2</text>
<text x="36.6" y="239.4">3</text>
<text x="41.6" y="239.4">4</text>
<text x="46.6" y="239.4">5</text>
<text x="51.6" y="239.4">6</text>
<text x="56.6" y="239.4">7</text>
<text x="61.6" y="239.4">8</text>
<text x="99.6" y="238.2">1</text>
<text x="104.9" y="238.2">2</text>
<text x="110.1" y="238.2">3</text>
<text x="115.4" y="238.2">4</text>
<text x="120.6" y="238.2">5</text>
<text x="125.9" y="238.2">6</text>
<text x="138.7" y="238.2">7</text>
<text x="144" y="238.2">8</text>
<text x="149.2" y="238.2">9</text>
<text x="153.8" y="238.2">10</text>
<text x="159.1" y="238.2">11</text>
<text x="164.3" y="238.2">12</text>
<text x="16.2" y="244.1">9</text>
<text x="19.1" y="244.1">10</text>
<text x="22.7" y="244.1">11</text>
<text x="34.5" y="244.1">12</text>
<text x="38" y="244.1">13</text>
<text x="41.5" y="244.1">14</text>
<text x="45" y="244.1">15</text>
<text x="48.5" y="244.1">16</text>
<text x="52" y="244.1">17</text>
<text x="55.5" y="244.1">18</text>
<text x="59" y="244.1">19</text>
<text x="62.5" y="244.1">20</text>
<text x="137.2" y="242.9">19</text>
<text x="140.8" y="242.9">20</text>
<text x="144.3" y="242.9">21</text>
<text x="147.8" y="242.9">22</text>
<text x="151.3" y="242.9">23</text>
<text x="154.8" y="242.9">24</text>
<text x="158.3" y="242.9">25</text>
<text x="161.8" y="242.9">26</text>
<text x="165.3" y="242.9">27</text>
<text x="15.7" y="248.6">21</text>
<text x="19.2" y="248.6">22</text>
<text x="22.7" y="248.6">23</text>
<text x="34.6" y="248.6">24</text>
<text x="38.1" y="248.6">25</text>
<text x="41.6" y="248.6">26</text>
<text x="45.1" y="248.6">27</text>
<text x="48.6" y="248.6">28</text>
<text x="52.1" y="248.6">29</text>
<text x="55.6" y="248.6">30</text>
<text x="59" y="248.6">31</text>
<text x="62.5" y="248.6">32</text>
<text x="99" y="247.2">13</text>
<text x="104.2" y="247.2">14</text>
<text x="109.5" y="247.2">15</text>
<text x="114.7" y="247.2">16</text>
<text x="119.9" y="247.2">17</text>
<text x="125.2" y="247.2">18</text>
<text x="137.3" y="247.4">28</text>
<text x="140.8" y="247.4">29</text>
<text x="144.3" y="247.4">30</text>
<text x="147.8" y="247.4">31</text>
<text x="151.3" y="247.4">32</text>
<text x="154.8" y="247.4">33</text>
<text x="158.3" y="247.4">34</text>
<text x="161.8" y="247.4">35</text>
<text x="165.3" y="247.4">36</text>
<text x="39" y="261.5">90980-12A47</text>
<text x="128.8" y="261.5">90980-12944</text>
</g>
</svg>
